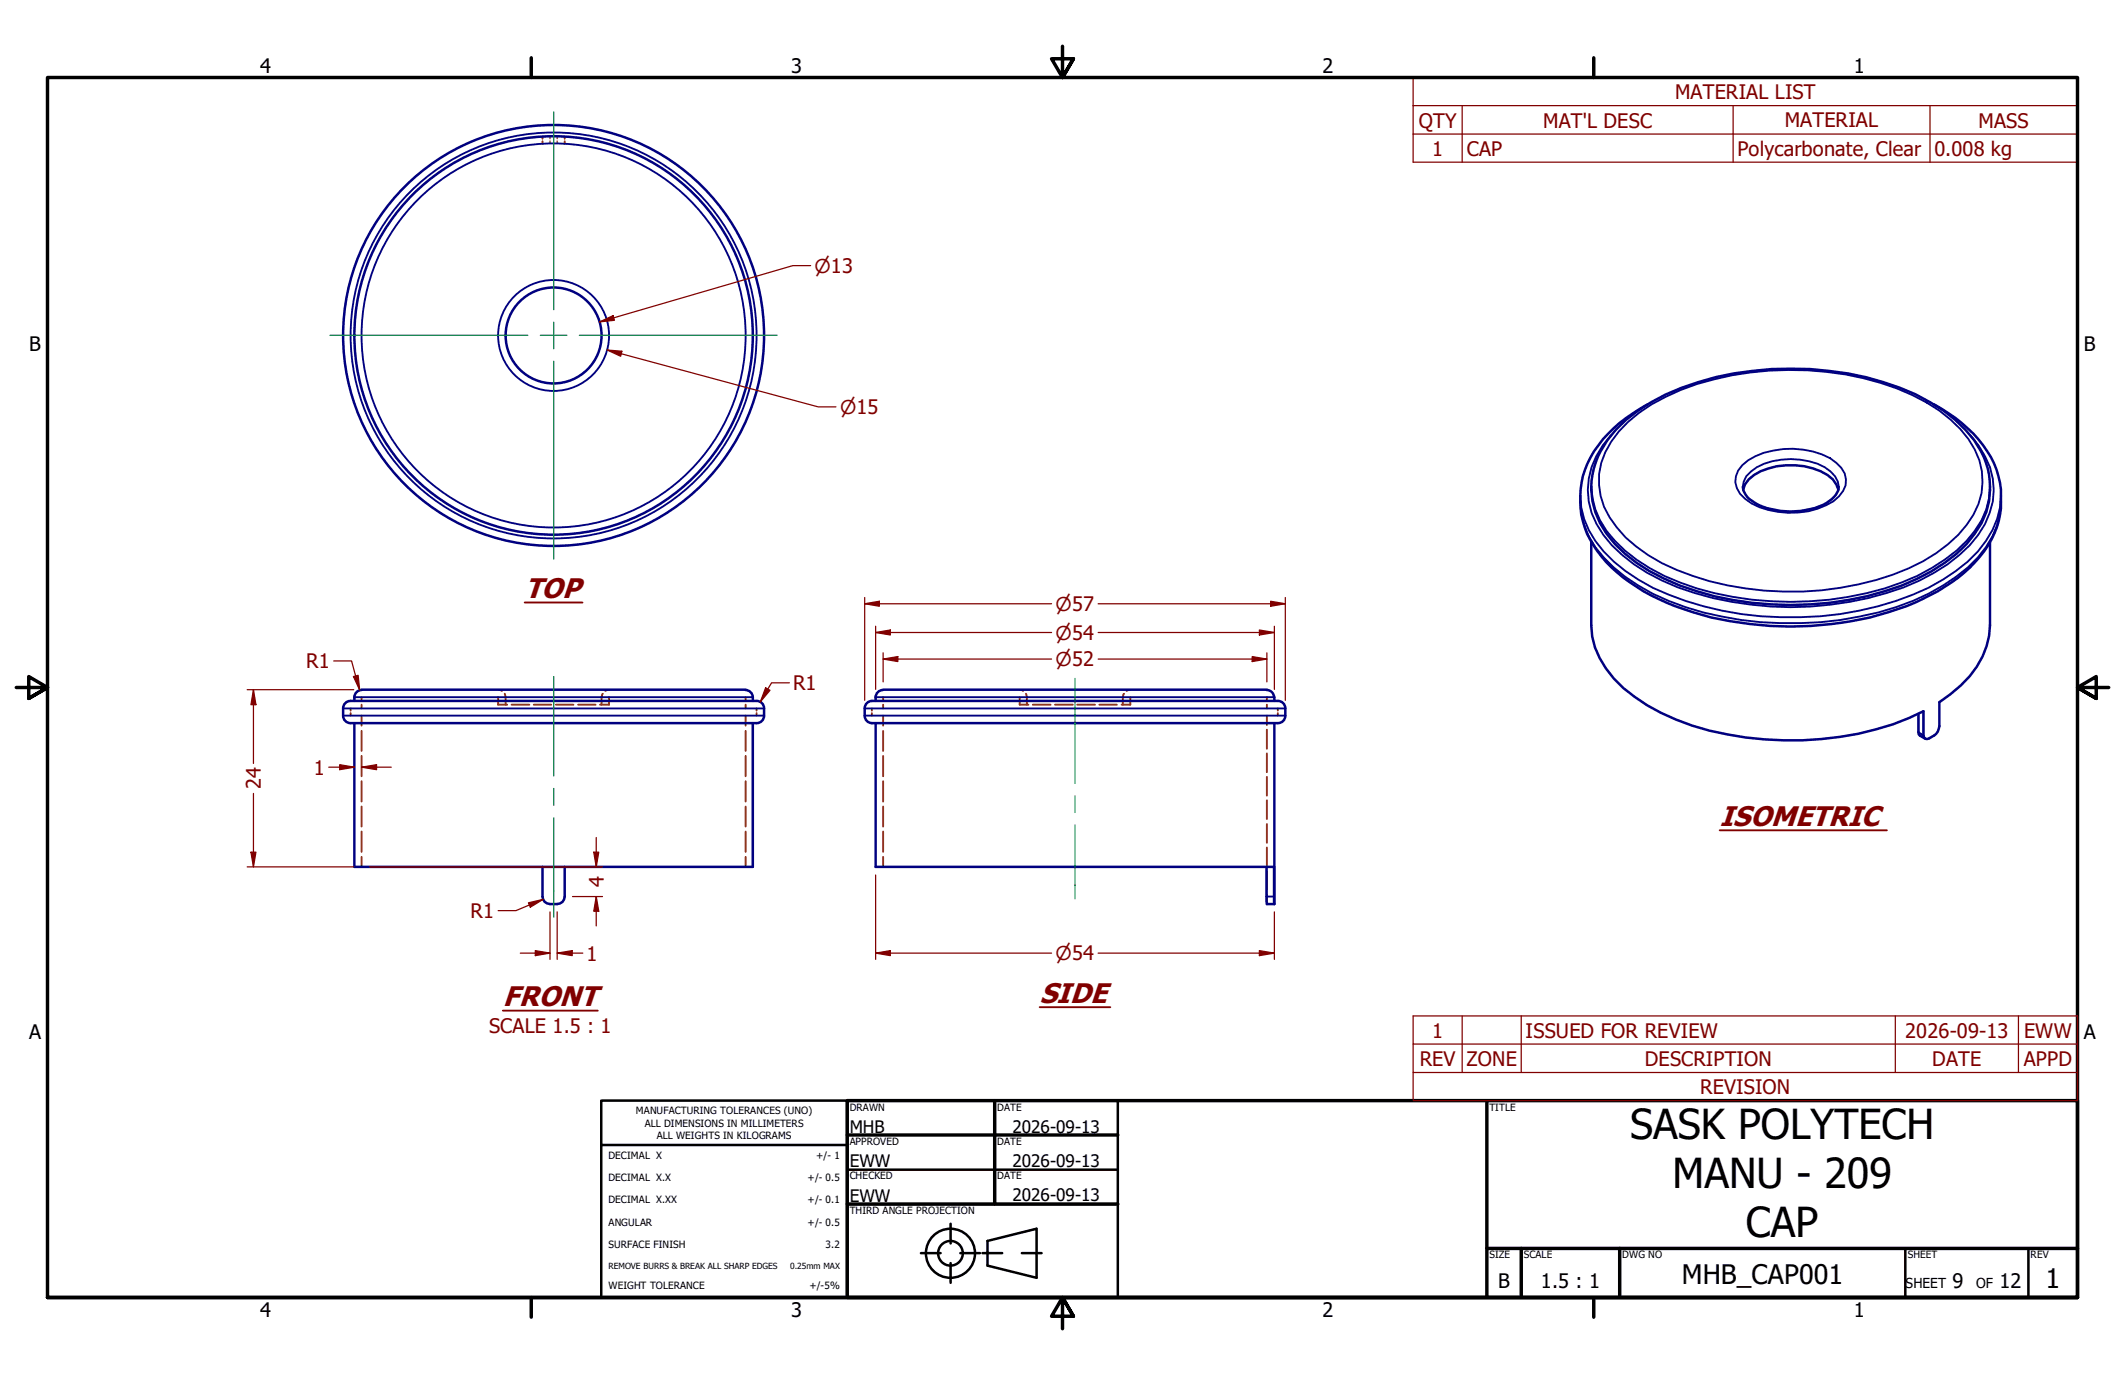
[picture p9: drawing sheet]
<svg xmlns="http://www.w3.org/2000/svg" width="432mm" height="279mm" viewBox="0 0 432 279" stroke-linecap="round" stroke-linejoin="round" font-family="sans-serif">
<!-- layer: Hidden (EDDT) -->
<g fill="none" stroke="#804000" stroke-width=".38">
<path d="M110.2 27.7v.5M110.2 28.7v.5M114.7 27.7v.5M114.7 28.7v.5M71.2 144v.4M71.2 144.9v.5M73.5 141.7v.7M73.5 143.2v.8M73.5 145.4v2M73.5 148.5v4.1M73.5 153.6v4.1M73.5 158.8v4.1"/>
<path d="M101.2 140.1l.8 .3M101.2 142.7v.5h1.9M101.2 141.7v.5M102.6 141l.1 1.2M102.7 142.7v.5M103.9 143.2h3.7M108.5 143.2h3.5M113 143.2h3.5M117.5 143.2h3.5M122.2 142.7v.5M122.5 141l-.3 .7v.5M123.8 140.1l-.8 .3"/>
<path d="M123.8 142.7v.5h-1.9M123.8 141.7v.5M151.5 141.7v.7M151.5 143.2v.8M151.5 145.4v2M151.5 148.5v4.1M151.5 153.6v4.1M151.5 158.8v4.1M153.7 144v.4M153.7 144.9v.5M177.2 144v.4M177.2 144.9v.5"/>
<path d="M179.5 141.7v.7M179.5 143.2v.8M179.5 145.4v2M179.5 148.5v4.1M179.5 153.6v4.1M179.5 158.8v4.1M207.2 140.1l.7 .3M207.2 142.7v.5h1.8M207.2 141.7v.5M208.5 141l.2 1.2M208.7 142.7v.5M209.9 143.2h3.6"/>
<path d="M214.4 143.2h3.6M218.9 143.2h3.6M223.4 143.2h3.5M228.2 142.7v.5M228.4 141l-.2 .7v.5M229.7 140.1l-.8 .3M229.7 142.7v.5h-1.8M229.7 141.7v.5M257.4 141.7v.7M257.4 143.2v.8M257.4 145.4v1.9M257.4 148.3v3.8"/>
<path d="M257.4 153.1v3.8M257.4 157.9v3.8M259.7 144v.4M259.7 144.9v.5M73.5 163.9v4.1M73.5 169v4.1M73.5 174.1v2M151.5 163.9v4.1M151.5 169v4.1M151.5 174.1v2M179.5 163.9v4.1M179.5 169v4.1"/>
<path d="M179.5 174.1v2M257.4 162.6v3.8M257.4 167.4v3.9M257.4 172.2v3.8M257.4 177v3.8M257.4 181.7v2"/>
</g>
<!-- layer: Symbol (EDDT) -->
<path d="M106.6 122.4h11.8M349.4 168.7h34M102.2 205.4h19.3M211.3 204.7h14.3" fill="none" stroke="#800000" stroke-width=".38"/>
<!-- layer: Visible (EDDT) -->
<g fill="none" stroke="#000080" stroke-width=".51">
<path d="M328.4 87.3a37.7 37.7 0 0 1 16.7-9.6 64.2 64.2 0 0 1 44.2 2.4 32.2 32.2 0 0 1 11.8 9.3 15.9 15.9 0 0 1 .2 19.1 27.9 27.9 0 0 1-11.7 9.1 63.5 63.5 0 0 1-33.6 4.9 56.5 56.5 0 0 1-20.8-6.4 23.6 23.6 0 0 1-11-12 16.4 16.4 0 0 1 4.2-16.8zM334.8 82.2a28 28 0 0 0-11.6 10.7 18.1 18.1 0 0 0 3.2 21.3 39.2 39.2 0 0 0 17.6 10.2 69.6 69.6 0 0 0 43.3-1.2 36 36 0 0 0 15-10.1 18.2 18.2 0 0 0-.3-23.8 31.6 31.6 0 0 0-9-7.1M354.1 98.9a4.3 4.3 0 0 0 2.6 3.3 16 16 0 0 0 14.4 0l.6-.4a4.2 4.2 0 0 0 1.9-2.9M354.2 99.5a5.7 5.7 0 0 1 3.6-3.7 15.3 15.3 0 0 1 13.5 .7l1.1 .9 .7 1 .5 1.1M323.3 110.2v16.9a17.7 17.7 0 0 0 6.6 12.7 43.7 43.7 0 0 0 21.1 9.4 65.9 65.9 0 0 0 36.9-3.3l2.9-1.4v4.9l.4 .7a2.95 2.95 0 0 0 2.9-2.5v-4.9a24.5 24.5 0 0 0 8.7-9.3l.9-2.1 .5-2.1 .2-2.1v-16.9M69.7 144v1.4a1.49 1.49 0 0 0 1.5 1.5M71.2 142.4a1.49 1.49 0 0 0-1.5 1.5M71.2 146.9h82.5M71.2 142.4h82.5M72 146.9v29.2h81v-29.2M72 141.7v.7M73.5 140.1h78"/>
<path d="M73.5 140.2a1.49 1.49 0 0 0-1.5 1.5M151.5 140.2a1.68 1.68 0 0 1 1.5 2.2M153.8 142.4a1.49 1.49 0 0 1 1.5 1.5M155.3 144v1.4a1.49 1.49 0 0 1-1.5 1.5M175.7 144v1.4a1.49 1.49 0 0 0 1.5 1.5h82.5M177.9 146.9v29.2h81v7.6M179.4 140.2a1.68 1.68 0 0 0-1.5 2.2M179.5 140.1h77.9M257.4 140.2a1.49 1.49 0 0 1 1.5 1.5M259 146.9v36.8h-1.6v-7.6M259 141.7v.7M259.7 142.4h-82.5a1.49 1.49 0 0 0-1.5 1.5"/>
<path d="M259.7 142.4a1.49 1.49 0 0 1 1.5 1.5M261.2 144v1.4a1.49 1.49 0 0 1-1.5 1.5M389.8 145l.1 4.2 1.3 .9M110.2 176.1v6.1a1.52 1.52 0 0 0 1.6 1.5h1.4a1.52 1.52 0 0 0 1.5-1.5v-6.1"/>
<circle cx="112.5" cy="68.2" r="9.7"/>
<circle cx="112.5" cy="68.2" r="40.5"/>
<circle cx="112.5" cy="68.2" r="42.8"/>
</g>
<!-- layer: Visible Narrow (EDDT) -->
<g fill="none" stroke="#000080" stroke-width=".38">
<path d="M323.3 98.9a16.2 16.2 0 0 0 4.9 11 37.7 37.7 0 0 0 16.6 9.7 67.1 67.1 0 0 0 41.6-1.2 33.2 33.2 0 0 0 14.9-10.5 14.8 14.8 0 0 0 3.1-9M327.4 88.4a15.6 15.6 0 0 0-4 15.8 21.9 21.9 0 0 0 8.6 10.5 48.3 48.3 0 0 0 19.9 7.6 66.5 66.5 0 0 0 38.1-4.3 28.9 28.9 0 0 0 13.4-11.5 14.6 14.6 0 0 0-1.4-16l-1.7-2.1M330.8 85.7a40.8 40.8 0 0 1 17.5-8.6 62.6 62.6 0 0 1 40.3 3.2 26.9 26.9 0 0 1 12.7 11 13.9 13.9 0 0 1-1.7 15.4 31.9 31.9 0 0 1-15 10.1 63.5 63.5 0 0 1-43.9-1 28.7 28.7 0 0 1-13.6-10.6 13.9 13.9 0 0 1 .3-15.5l1.5-2zM354 94.6a14.4 14.4 0 0 1 10.4-3.4 16.9 16.9 0 0 1 7.5 1.9 5.9 5.9 0 0 1 3.2 4.3 5.2 5.2 0 0 1-2.5 4.5 17.3 17.3 0 0 1-16.7 .4 5.8 5.8 0 0 1-3.3-4.3l.1-1.2 .5-1.2zM354.1 98.9l.2-1 .5-1.1a11.4 11.4 0 0 1 9.1-3.5 13.2 13.2 0 0 1 8.1 2.5l.9 1 .5 1.1 .2 1M321.1 102a16.4 16.4 0 0 0 4.8 11.3 38.9 38.9 0 0 0 16.6 10.1 71.5 71.5 0 0 0 42.8 0 40 40 0 0 0 16.6-10.1 17.2 17.2 0 0 0 4.7-11.3M321.1 100.8a18.1 18.1 0 0 0 6.8 13.3 39.9 39.9 0 0 0 14.6 8 69.6 69.6 0 0 0 46.2-1.3 37.4 37.4 0 0 0 13.2-8.7 17.6 17.6 0 0 0 4.7-11.3M69.7 145.4h85.6M69.7 144h85.6M72 141.7h81M175.7 145.4h85.5M175.7 144h85.5"/>
<path d="M177.9 141.7h81.1M389.8 148.8l1 .6M257.4 182.2h1.5"/>
<circle cx="112.5" cy="68.2" r="11.3"/>
<circle cx="112.5" cy="68.2" r="39"/>
<circle cx="112.5" cy="68.2" r="41.2"/>
</g>
<!-- layer: Hidden Narrow (EDDT) -->
<path d="M111.8 27.7v.5M111.8 28.6v.5M113.2 27.7v.5M113.2 28.6v.5" fill="none" stroke="#804000" stroke-width=".25"/>
<!-- layer: Symbol (EDDT) -->
<path d="M287.1 21.5v-5.8h135v5.8M287.1 21.5h135v5.7M287.1 21.5v11.5h135v-5.8M287.1 27.2h135M297.1 21.5v11.5M352.2 21.5v11.5M392.2 21.5v11.5" fill="none" stroke="#800000" stroke-width=".25"/>
<!-- layer: Title (EDDT) -->
<g fill="none" stroke="#000" stroke-width=".51">
<path d="M122.2 223.6h49.9v40.1h-49.9zM122.2 232.7h49.9M172.1 237.7h55M227.1 223.6v40.1M187.1 254.6h4M193.2 248.7v4M193.2 256.7v4M195.1 254.6h4M199.6 254.6h4M200.7 252.2l9.9-2.5v10l-9.9-2.5zM207.6 254.6h4M387.2 253.7v10"/>
<path d="M412.2 253.7v10"/>
<circle cx="193.1" cy="254.7" r="5"/>
<circle cx="193.1" cy="254.7" r="2.51"/>
</g>
<!-- layer: Border (EDDT) -->
<g fill="none" stroke="#000" stroke-width=".7">
<path d="M107.9 11.7v4M215.9 9.4v6.3l-2.2-3.8h4.4l-2.2 3.8 2.2-3.8M323.8 11.7v4M3.3 139.7h6.4l-3.9-2.2v4.4l3.9-2.2-3.9 2.2M428.5 139.7h-6.4l3.9-2.2v4.4l-3.9-2.2 3.9 2.2M172.1 223.6h250v40.1h-250zM172.1 230.6h55M202.1 223.6v21.1M302.1 223.6v40.1M172.1 244.7h55M302.1 253.7h120M309.1 253.7v10"/>
<path d="M329.1 253.7v10M9.7 263.7v-248h412.4v248h-412.4h412.4M107.9 263.7v4M218.1 267.5l-2.2-3.8 2.2 3.8h-4.4l2.2-3.8v6.3M323.8 263.7v4"/>
</g>
<!-- layer: Center Mark (EDDT) -->
<path d="M112.5 22.7v40.2M67.1 68.1h40.2M109.8 68.1h5.4M112.5 65.5v5.4M112.5 73.4v40.2M117.7 68.1h40.2" fill="none" stroke="#008040" stroke-width=".25"/>
<!-- layer: Dimension (EDDT) -->
<path d="M123.4 71.1l2.8 .8" fill="none" stroke="#800000" stroke-width=".25"/>
<path d="M123.4 71.1l3 .3-.3 1z" fill="#800000"/>
<path d="M123.4 71.1l3 .3-.3 1zM126.2 71.9l40 10.8h3.7M51.5 173.2v2.9" fill="none" stroke="#800000" stroke-width=".25"/>
<path d="M51 173.2h1l-.5 2.9z" fill="#800000"/>
<path d="M51.5 140.1v3.1M51 173.2h1l-.5 2.9z" fill="none" stroke="#800000" stroke-width=".25"/>
<path d="M51.5 140.1l.5 3.1h-1z" fill="#800000"/>
<path d="M50.2 140.1h21.7M51.5 140.1l.5 3.1h-1zM51.5 143.2v11.9M50.2 176.1h21.7M51.5 161.2v12M110.4 182.8l-2.8 1.1" fill="none" stroke="#800000" stroke-width=".25"/>
<path d="M107.4 183.5l3-.7-2.6 1.5z" fill="#800000"/>
<path d="M258.2 122.7h3M107.4 183.5l3-.7-2.6 1.5zM107.6 183.9l-2.8 1.1h-3.6" fill="none" stroke="#800000" stroke-width=".25"/>
<path d="M258.2 122.2l3 .5-3 .5z" fill="#800000"/>
<path d="M175.7 122.7h3M258.2 122.2l3 .5-3 .5z" fill="none" stroke="#800000" stroke-width=".25"/>
<path d="M175.7 122.7l3-.5v1z" fill="#800000"/>
<path d="M175.7 122.7l3-.5v1zM175.7 121.4v20.9M177.9 128.5h3M178.7 122.7h35M223.1 122.7h35.1M261.2 121.4v20.9" fill="none" stroke="#800000" stroke-width=".25"/>
<path d="M177.9 128.5l3-.5v1z" fill="#800000"/>
<path d="M177.9 128.5l3-.5v1zM255.9 128.5h3.1" fill="none" stroke="#800000" stroke-width=".25"/>
<path d="M255.9 128l3.1 .5-3.1 .5z" fill="#800000"/>
<path d="M177.9 127.3v12.8M180.9 128.5h32.8M223.1 128.5h32.8M254.4 133.9h3M255.9 128l3.1 .5-3.1 .5zM259 127.3v12.8" fill="none" stroke="#800000" stroke-width=".25"/>
<path d="M254.4 133.4l3 .5-3 .5z" fill="#800000"/>
<path d="M179.5 133.9h2.9M254.4 133.4l3 .5-3 .5z" fill="none" stroke="#800000" stroke-width=".25"/>
<path d="M179.5 133.9l2.9-.5v1z" fill="#800000"/>
<path d="M124.7 64.6l-2.8 .8M179.5 133.9l2.9-.5v1zM179.5 132.7v5.9M182.4 133.9h31.3M223.1 133.9h31.3M257.4 132.7v5.9" fill="none" stroke="#800000" stroke-width=".25"/>
<path d="M121.9 65.4l2.7-1.3 .2 1z" fill="#800000"/>
<path d="M164.7 54h-3.6l-36.4 10.6M121.9 65.4l2.7-1.3 .2 1zM72.3 137.4l.8 2.8" fill="none" stroke="#800000" stroke-width=".25"/>
<path d="M71.8 137.5l1-.3 .3 3z" fill="#800000"/>
<path d="M67.8 134.3h3.6l.9 3.1M71.8 137.5l1-.3 .3 3zM156 140l-1.5 2.6" fill="none" stroke="#800000" stroke-width=".25"/>
<path d="M155.6 139.8l.9 .5-2 2.3z" fill="#800000"/>
<path d="M155.6 139.8l.9 .5-2 2.3zM160.4 138.7h-3.6l-.8 1.3M177.9 193.7h3" fill="none" stroke="#800000" stroke-width=".25"/>
<path d="M177.9 193.7l3-.5v1z" fill="#800000"/>
<path d="M177.9 193.7l3-.5v1zM255.9 193.7h3.1" fill="none" stroke="#800000" stroke-width=".25"/>
<path d="M255.9 193.2l3.1 .5-3.1 .5z" fill="#800000"/>
<path d="M69 155.9h3M177.9 177.8v17.1M180.9 193.7h32.8M223.1 193.7h32.8M255.9 193.2l3.1 .5-3.1 .5zM259 185.3v9.6" fill="none" stroke="#800000" stroke-width=".25"/>
<path d="M69 155.4l3 .5-3 .5z" fill="#800000"/>
<path d="M69 155.4l3 .5-3 .5zM73.5 155.9h3" fill="none" stroke="#800000" stroke-width=".25"/>
<path d="M73.5 155.9l3-.5v1z" fill="#800000"/>
<path d="M66.8 155.9h2.2M73.5 155.9l3-.5v1zM76.5 155.9h3M121.2 173.2v2.9" fill="none" stroke="#800000" stroke-width=".25"/>
<path d="M120.6 173.2h1.1l-.5 2.9z" fill="#800000"/>
<path d="M120.6 173.2h1.1l-.5 2.9zM121.2 182.2v3" fill="none" stroke="#800000" stroke-width=".25"/>
<path d="M121.2 182.2l.5 3h-1.1z" fill="#800000"/>
<path d="M75.1 176.1h37.3M112.6 176.1h9.8M121.2 170.2v3M113.2 193.7h3.1M116.3 182.2h6.1M121.2 182.2l.5 3h-1.1zM121.2 185.2v3" fill="none" stroke="#800000" stroke-width=".25"/>
<path d="M113.2 193.7l3.1-.5v1z" fill="#800000"/>
<path d="M108.8 193.7h3M113.2 193.7l3.1-.5v1z" fill="none" stroke="#800000" stroke-width=".25"/>
<path d="M108.8 193.2l3 .5-3 .5z" fill="#800000"/>
<path d="M105.7 193.7h3.1M108.8 193.2l3 .5-3 .5zM111.8 185.3v9.6M113.2 185.3v9.6M116.3 193.7h2.1" fill="none" stroke="#800000" stroke-width=".25"/>
<!-- layer: Centerline (EDDT) -->
<path d="M112.5 137.5v20.2M218.4 137.9v21.3M112.5 160.2v3.4M112.5 166.2v20.2M218.4 161.7v3.4M218.4 167.6v15" fill="none" stroke="#008040" stroke-width=".25"/>
<!-- layer: Symbol (EDDT) -->
<path d="M287.1 217.9v5.7h135v-5.7M287.1 212.2v5.7h135M297.1 206.4v11.5M309.1 206.4v11.5M385.1 206.4v11.5M410.1 206.4v11.5M422.1 212.2h-135v-5.8h135v11.5" fill="none" stroke="#800000" stroke-width=".25"/>
<g font-size="8.4">
<text x="331.2" y="231.4">SASK POLYTECH</text>
<text x="339.9" y="241.4">MANU - 209</text>
<text x="354.8" y="251.3">CAP</text>
</g>
<g font-size="5.8" fill="#800000">
<text x="106.6" y="121.5">TOP</text>
<text x="349.4" y="167.8">ISOMETRIC</text>
<text x="211.3" y="203.8">SIDE</text>
<text x="102.2" y="204.5">FRONT</text>
</g>
<g font-size="5.5">
<text x="341.8" y="260.9">MHB_CAP001</text>
<text x="415.7" y="261.7">1</text>
</g>
<g font-size="4.1">
<text x="52.8" y="14.7">4</text>
<text x="160.8" y="14.7">3</text>
<text x="268.7" y="14.7">2</text>
<text x="376.7" y="14.7">1</text>
<text x="5.9" y="71.4">B</text>
<text x="423.4" y="71.4">B</text>
<text x="5.9" y="211.1">A</text>
<text x="423.4" y="211.1">A</text>
<text x="304.4" y="261.7">B</text>
<text x="313.1" y="261.6">1.5 : 1</text>
<text x="396.7" y="261.6">9</text>
<text x="406.3" y="261.6">12</text>
<text x="52.8" y="267.7">4</text>
<text x="160.8" y="267.7">3</text>
<text x="268.7" y="267.7">2</text>
<text x="376.7" y="267.7">1</text>
</g>
<g font-size="4.1" fill="#800000">
<text x="340.4" y="20.1">MATERIAL LIST</text>
<text x="288.3" y="25.9">QTY</text>
<text x="313.6" y="25.9">MAT'L DESC</text>
<text x="362.6" y="25.8">MATERIAL</text>
<text x="402" y="25.9">MASS</text>
<text x="291" y="31.6">1</text>
<text x="298.1" y="31.6">CAP</text>
<text x="353.1" y="31.7">Polycarbonate, Clear</text>
<text x="393.1" y="31.7">0.008 kg</text>
<text x="62.2" y="135.8">R1</text>
<text x="161.2" y="140.3">R1</text>
<text x="53" y="160.4" transform="rotate(-90 53 160.4)">24</text>
<text x="63.8" y="157.4">1</text>
<text x="122.7" y="180.3" transform="rotate(-90 122.7 180.3)">4</text>
<text x="95.6" y="186.6">R1</text>
<text x="119.2" y="195.2">1</text>
<text x="99.4" y="209.8">SCALE 1.5 : 1</text>
<text x="291" y="210.8">1</text>
<text x="310" y="210.8">ISSUED FOR REVIEW</text>
<text x="387.2" y="210.8">2026-09-13</text>
<text x="411.3" y="210.8">EWW</text>
<text x="288.5" y="216.5">REV</text>
<text x="298" y="216.5">ZONE</text>
<text x="334.2" y="216.5">DESCRIPTION</text>
<text x="392.6" y="216.5">DATE</text>
<text x="411.2" y="216.5">APPD</text>
<text x="345.4" y="222.2">REVISION</text>
</g>
<g font-size="3.9" fill="#800000">
<text x="165.5" y="55.4">⌀13</text>
<text x="170.7" y="84.1">⌀15</text>
<text x="214.5" y="124.1">⌀57</text>
<text x="214.5" y="130">⌀54</text>
<text x="214.5" y="135.4">⌀52</text>
<text x="214.5" y="195.1">⌀54</text>
</g>
<g font-size="3.5">
<text x="172.7" y="230.1">MHB</text>
<text x="205.7" y="230.1">2026-09-13</text>
<text x="172.7" y="237.2">EWW</text>
<text x="205.7" y="237.1">2026-09-13</text>
<text x="172.7" y="244.2">EWW</text>
<text x="205.7" y="244.1">2026-09-13</text>
</g>
<g font-size="2.8">
<text x="387.2" y="261.6">SHEET</text>
<text x="401.6" y="261.6">OF</text>
</g>
<g font-size="2">
<text x="129.2" y="226.4">MANUFACTURING TOLERANCES (UNO)</text>
<text x="172.7" y="225.7">DRAWN</text>
<text x="202.6" y="225.7">DATE</text>
<text x="302.6" y="225.7">TITLE</text>
<text x="131" y="228.9">ALL DIMENSIONS IN MILLIMETERS</text>
<text x="133.5" y="231.4">ALL WEIGHTS IN KILOGRAMS</text>
<text x="172.7" y="232.7">APPROVED</text>
<text x="202.6" y="232.7">DATE</text>
<text x="123.6" y="235.5">DECIMAL X</text>
<text x="123.6" y="240">DECIMAL X.X</text>
<text x="165.9" y="235.5">+/- 1</text>
<text x="172.7" y="239.6">CHECKED</text>
<text x="202.6" y="239.6">DATE</text>
<text x="123.6" y="244.5">DECIMAL X.XX</text>
<text x="164.1" y="240">+/- 0.5</text>
<text x="164.1" y="244.5">+/- 0.1</text>
<text x="123.6" y="249">ANGULAR</text>
<text x="164.1" y="249.1">+/- 0.5</text>
<text x="172.7" y="246.7">THIRD ANGLE PROJECTION</text>
<text x="123.6" y="253.6">SURFACE FINISH</text>
<text x="167.8" y="253.7">3.2</text>
<text x="302.6" y="255.7">SIZE</text>
<text x="309.6" y="255.7">SCALE</text>
<text x="329.6" y="255.7">DWG NO</text>
<text x="387.7" y="255.7">SHEET</text>
<text x="412.6" y="255.7">REV</text>
<text x="123.6" y="261.9">WEIGHT TOLERANCE</text>
<text x="164.5" y="262">+/-5%</text>
</g>
<g font-size="1.7">
<text x="123.6" y="257.9">REMOVE BURRS &amp; BREAK ALL SHARP EDGES</text>
<text x="160.5" y="257.9">0.25mm MAX</text>
</g>
</svg>
